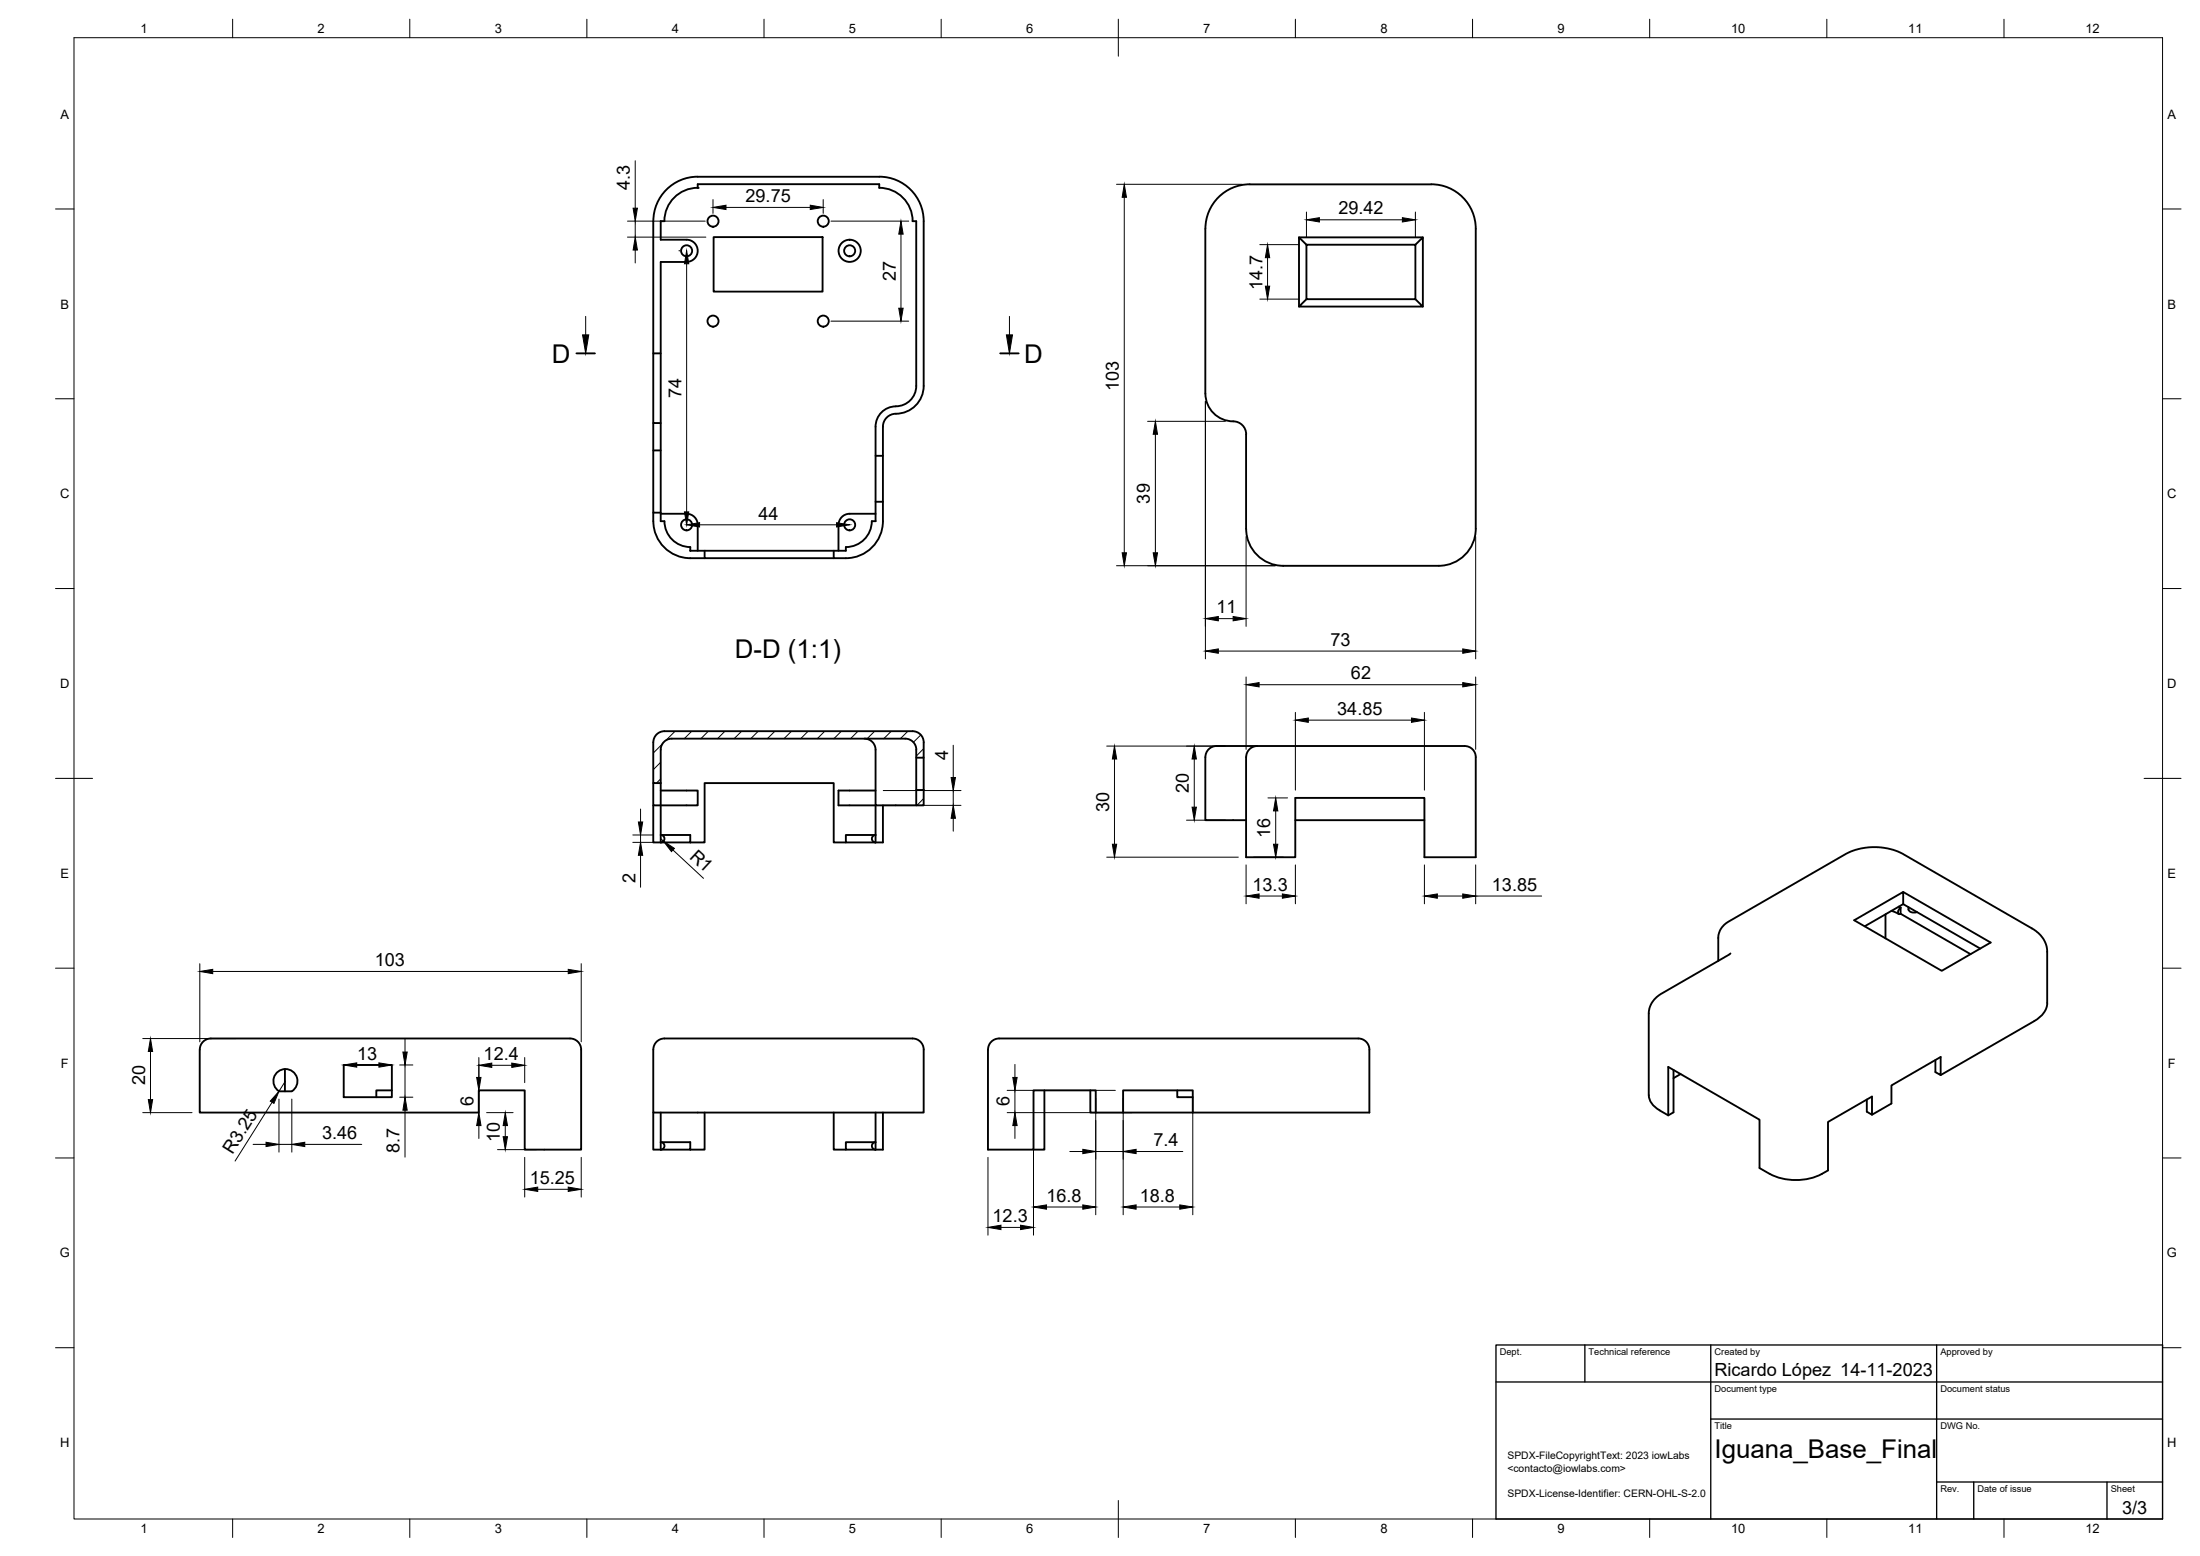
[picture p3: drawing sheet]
<svg xmlns="http://www.w3.org/2000/svg" width="594mm" height="420mm" viewBox="0 0 594 420" stroke-linecap="round" stroke-linejoin="round" font-family="sans-serif">
<!-- layer: Visible -->
<g fill="none" stroke="#000" stroke-width=".51">
<path d="M188.4 50.7v-1h49v1M188.4 50.7a9.3 9.3 0 0 0-9.1 9h-.9v5h7a3 3 0 0 1 3 3 3 3 0 0 1-3 3h-7v70h.9a7.3 7.3 0 0 0 7.1 7v1M237.4 50.7a9 9 0 0 1 9 9M246.4 59.7h1v44.5a5.7 5.7 0 0 1-6.4 5.6 5.5 5.5 0 0 0-4.6 5.4v25.5M192.7 64h29.4v14.7h-29.4zM325.5 61.8v44.5M325.5 61.8a12 12 0 0 1 12-12h49a12 12 0 0 1 12 12v81a10 10 0 0 1-10 10h-42a10 10 0 0 1-10-10M350.8 64.1h33.4M352.8 66.1h29.4v14.7h-29.4zM352.8 66.1l-2-2v18.7M382.2 66.1l2-2v18.7M176.4 95.4v-35.7a12 12 0 0 1 12-12h49a12 12 0 0 1 12 12v44.5a7.7 7.7 0 0 1-8.2 7.6 3.5 3.5 0 0 0-2.8 3.4v20.3a19.1 19.1 0 0 1-.7 8.8 10 10 0 0 1-9.3 6.4"/>
<path d="M178.4 95.4h-2v18.8h2M352.8 80.8l-2 2h33.4l-2-2M176.4 114.2v7.4M325.5 106.3a7.7 7.7 0 0 0 8.2 7.5 3.5 3.5 0 0 1 2.8 3.5M336.5 117.3v25.5M176.4 138.4a11.4 11.4 0 0 0 2.5 9 10 10 0 0 0 7.5 3.3h3.9M178.4 138.7h7a2.99 2.99 0 0 1 3 3v7M178.4 121.6h-2v16.8h2M229.4 138.7h7M229.4 138.7a2.99 2.99 0 0 0-3 3v7M236.4 123.1h2M236.4 135.5h2"/>
<path d="M186.4 148.7h.1M190.3 148.7v2h34.8M225.1 148.7v2h3.3M228.4 147.7v1h-42M236.4 140.7h.1M236.4 140.7h-.9a7.1 7.1 0 0 1-7.1 7M177.5 198.1l1.2-.6 .7-.1h67a2.99 2.99 0 0 1 3 3v4.2h-2a4.5 4.5 0 0 0-1.1-4.5l-1.2-.6h-.7h-63a2.99 2.99 0 0 0-3 2.9v9.1h-2v-11.1a2.99 2.99 0 0 1 1.1-2.3zM233.4 199.5a2.99 2.99 0 0 1 3 2.9v15.1h11M176.4 211.5v6h12v-4h-10M176.4 217.5v10h2M178.4 211.5v16M236.4 213.5h-10v4h10v10"/>
<path d="M238.4 217.5v10h-2M247.4 213.3h2v4.2h-2zM247.4 204.6v8.7M249.4 204.6v8.7M325.5 204.4v17.1h11M339.5 201.4a2.99 2.99 0 0 0-3 3M395.5 201.4h-61.1a31.4 31.4 0 0 0-7.2 .3 3 3 0 0 0-1.7 2.7M395.5 201.4a2.99 2.99 0 0 1 3 3v27.1h-13.9v-16h-34.8v16h-13.3v-27.1M178.4 225.5h8v2h-8a1.01 1.01 0 0 0 1-1 1.01 1.01 0 0 0-1-1zM186.4 227.5h.1M186.4 227.5h3.9v-16h34.8v16h3.3M228.4 225.5h8a1.01 1.01 0 0 0-1 1 1.01 1.01 0 0 0 1 1h-8z"/>
<path d="M349.8 221.5h34.8M464 259.5v-6.2a5.3 5.3 0 0 1 2.8-4.5l32.4-18.6 3.3-1.1 4.2-.4 4.1 .7 3 1.1 35.1 20.3a7.4 7.4 0 0 1 3.9 6.2v13.8a6 6 0 0 1-3.5 4.9l-25.3 14.6M467.3 257.5l-19.4 11.3a6.2 6.2 0 0 0-2.7 4.9v22a5 5 0 0 0 3 4.1M503.5 250.1l10.4-6 20.8 12M509.1 246.9v6.5M510.8 245.9l1.9 .9M512.7 244.8l.5 .3-.5 .5a.73 .73 0 0 0 .3 1.2l.2-.1M513.2 245.1v1.6l18.9 10.9M513.9 240.9l23.6 13.6-13.2 7.6-23.6-13.6 13.2-7.6v3.2M515.3 244.9a1.39 1.39 0 0 0 2 1.5l.4-.1M56.9 280.4a3 3 0 0 0-3 3v17h75.4v-6h12.4v16h15.2v-27a3.5 3.5 0 0 0-4.3-3h-95.7M74.9 289.5a3.2 3.2 0 0 1 4.8 .5 3.2 3.2 0 0 1-.9 4.7h-3.5a3.2 3.2 0 0 1-.4-5.2z"/>
<path d="M76.9 288.7v6M92.8 287.6h13v8.7h-13zM105.8 294.4h-4.2v1.9M177.5 281.1a7.4 7.4 0 0 1 4.5-.7h63.4a3.3 3.3 0 0 1 4 3v17h-73v-17a2.99 2.99 0 0 1 1.1-2.3zM269.8 280.4h95.9a3.3 3.3 0 0 1 4.1 3v17h-47.7M269.8 280.4a2.99 2.99 0 0 0-3 3v27h12.3v-16h16.8v6M282 294.4v16h-2.9M294.4 294.4v6h1.5M317.9 294.4v1.9h4.2M451.9 288.9v11.5l-1.4 .8-2.4-1.4M453.8 290l-1.9 1.1M504.1 296.9v3.3l1.4 .8v-4.9l-11.9 6.9v13a15.7 15.7 0 0 1-15.7 1"/>
<path d="M522.6 286.2v3.3l1.4 .8v-4.9l-13.2 7.7v4.9l-5.3 3M176.4 300.4v10h2M178.4 308.4h8v2h-8a1.01 1.01 0 0 0 1-1 1.01 1.01 0 0 0-1-1zM178.4 300.4v10M186.4 310.4h.1M190.3 300.4v10h-3.9M225.1 300.4v10h3.3M228.4 308.4h8a1.01 1.01 0 0 0-1 1 1.01 1.01 0 0 0 1 1h-8zM236.4 300.4v10M238.4 300.4v10h-2M295.9 300.4h7.4M303.3 300.4h18.8"/>
<path d="M303.3 300.4v-6h18.8v6M450.5 301.2v-13.1l24.6 14.2v13.1l2.8 1.6"/>
<circle cx="192.5" cy="59.7" r="1.49"/>
<circle cx="222.3" cy="59.7" r="1.49"/>
<circle cx="185.4" cy="67.7" r="1.49"/>
<circle cx="229.4" cy="67.7" r="3"/>
<circle cx="229.4" cy="67.7" r="1.49"/>
<circle cx="192.5" cy="86.7" r="1.49"/>
<circle cx="222.3" cy="86.7" r="1.49"/>
<circle cx="185.4" cy="141.7" r="1.49"/>
<circle cx="229.4" cy="141.7" r="1.49"/>
</g>
<circle cx="188.4" cy="50.7" r=".25" fill="#000"/>
<!-- layer: BORDER -->
<g fill="none" stroke="#000" stroke-width=".27">
<path d="M20 10.2h564v400h-564zM62.8 5.2v5M110.7 5.2v5M158.5 5.2v5M206.3 5.2v5M254.1 5.2v5M302 5.2v10M349.8 5.2v5M397.6 5.2v5M445.5 5.2v5M493.3 5.2v5M541.1 5.2v5"/>
<path d="M15 56.4h5M584 56.4h5M15 107.7h5M584 107.7h5M15 158.9h5M584 158.9h5M15 210.2h10M579 210.2h10M15 261.4h5M584 261.4h5M15 312.7h5M584 312.7h5"/>
<path d="M15 363.9h5M584 363.9h5M62.8 410.2v5M110.7 410.2v5M158.5 410.2v5M206.3 410.2v5M254.1 410.2v5M302 405.2v10M349.8 410.2v5M397.6 410.2v5M445.5 410.2v5M493.3 410.2v5"/>
<path d="M541.1 410.2v5"/>
</g>
<!-- layer: TITLEBLOCK -->
<path d="M404 363.2h180v47h-180zM404 373.2h180M428 363.2v10M462 363.2v47M523 363.2v47M462 383.2h122M523 400.2h61M533 400.2v10M569 400.2v10" fill="none" stroke="#000" stroke-width=".36"/>
<!-- layer: FD_Dimensions -->
<g fill="none" stroke="#000" stroke-width=".27">
<path d="M169.4 59.7h21M171.5 43.4v12.8M171.5 59.7v4.3M192.5 53.9v3.7M196 56h22.8M222.3 53.9v3.7M224.4 59.7h21M301.5 49.8h33.9M303.6 53.3v96M352.8 57.3v6.7M356.3 59.4h22.4M382.2 57.3v6.7"/>
<path d="M169.4 64h21.2M171.5 67.5v3.5M183.3 67.7h.1M185.4 71.2v67M243.3 63.2v20M340.2 66.1h10.5M342.3 69.6v7.7M224.4 86.7h21M340.2 80.8h10.5M309.9 113.8h21M312 117.3v32M325.5 108.4v69.5"/>
<path d="M185.4 139.6h.1M188.9 141.7h37M301.5 152.8h42.9M336.5 144.9v24.2M398.5 144.9v33M329 175.8h66M329 167h4M336.5 182.8v19.6M340 184.9h55M349.8 192.4v21M353.3 194.5h27.8M384.6 192.4v21"/>
<path d="M398.5 182.8v19.6M173 218.5v3.5M238.5 217.5h21M238.5 213.5h21M257.4 201.2v8.8M257.4 213.5v4M298.9 201.5h32M300.9 205v23M322.5 205v13M342.4 215.5h5.3M344.5 219v9M170.9 225.5h5.4"/>
<path d="M170.9 227.5h5.4M173 225.5v2M173 230.9v8.7M178.4 226.5l.8 .6M181.7 229.5l8.3 7.7M257.4 221v3.5M298.9 231.5h35.5M320.4 221.5h10.5M336.5 233.6v10.5M338.6 231.5h8M349.8 233.6v10.5M384.6 233.6v10.5"/>
<path d="M398.5 233.6v10.5M340 242h6.3M388.1 242h6.9M398.5 242h17.8M54 260.2v21.1M57.4 262.3h96M157 260.2v21.1M38.5 280.4h25.3M40.6 283.9v13M73.5 297.6l-10 15.9M75.3 296.8v14.3M77.1 291.9l-1.8 2.8"/>
<path d="M78.8 296.8v14.3M96.3 287.6h6M107.9 287.6h3.6M107.9 296.3h3.6M109.4 280.6v3.5M109.4 287.6v8.7M109.4 299.8v12.7M129.3 285.6v6.7M129.3 294.4v6M132.8 287.7h5.4M141.7 285.6v6.7M272 294.4h29.2"/>
<path d="M274.1 287.4v3.5M274.1 294.4v6M279.1 296.5v37M295.9 296.5v31.5M303.3 296.5v31.5M322.1 296.5v31.5M38.5 300.4h13.4M68.3 309h3.5M75.3 309h3.5M82.3 309h15.4M129.3 303.9v3.5M131.4 300.4h7.2"/>
<path d="M134.3 310.4h10.5M136.4 303.9v3M141.7 312.5v10.7M157 312.5v10.7M266.8 312.5v21M272 300.4h33.7M274.1 303.9v3.5M288.9 310.9h3.5M295.9 310.9h7.4M306.8 310.9h12.6M145.2 321.1h8.2M270.3 331.4h5.3"/>
<path d="M282.6 325.9h9.8M306.8 325.9h11.8"/>
</g>
<g fill="#000" stroke="#000" stroke-width=".27">
<path d="M171 56.2h1.1l-.6 3.5zM192.5 56l3.5-.6v1.2zM218.8 55.4l3.5 .6-3.5 .6zM303.6 49.8l.6 3.5h-1.2zM352.8 59.4l3.5-.6v1.1zM378.7 58.8l3.5 .6-3.5 .5zM171.5 64l.6 3.5h-1.1zM185.4 67.7l.6 3.5h-1.2zM243.3 59.7l.6 3.5h-1.2zM342.3 66.1l.6 3.5h-1.2zM341.7 77.3h1.2l-.6 3.5zM242.7 83.2h1.2l-.6 3.5z"/>
<path d="M312 113.8l.6 3.5h-1.2zM184.8 138.2h1.2l-.6 3.5zM185.4 141.7l3.5-.6v1.2zM225.9 141.1l3.5 .6-3.5 .6zM303 149.3h1.2l-.6 3.5zM311.4 149.3h1.2l-.6 3.5zM325.5 175.8l3.5-.6v1.2zM325.5 167l3.5-.5v1.1zM333 166.5l3.5 .5-3.5 .6zM395 175.2l3.5 .6-3.5 .6zM336.5 184.9l3.5-.6v1.2zM349.8 194.5l3.5-.6v1.2z"/>
<path d="M381.1 193.9l3.5 .6-3.5 .6zM395 184.3l3.5 .6-3.5 .6zM256.8 210h1.2l-.6 3.5zM300.9 201.5l.6 3.5h-1.1zM322.5 201.5l.6 3.5h-1.2zM321.9 218h1.2l-.6 3.5zM344.5 215.5l.6 3.5h-1.2zM172.4 222h1.1l-.5 3.5zM173 227.5l.5 3.4h-1.1zM179.2 227.1l2.9 2-.8 .9zM257.4 217.5l.6 3.5h-1.2zM300.4 228h1.1l-.6 3.5z"/>
<path d="M343.9 228h1.2l-.6 3.5zM336.5 242l3.5-.6v1.1zM346.3 241.4l3.5 .6-3.5 .5zM384.6 242l3.5-.6v1.1zM395 241.4l3.5 .6-3.5 .5zM54 262.3l3.4-.6v1.2zM153.4 261.7l3.6 .6-3.6 .6zM40.6 280.4l.6 3.5h-1.2zM40 296.9h1.2l-.6 3.5zM75.3 294.7l-1.3 3.2-1-.6zM92.8 287.6l3.5-.6v1.2zM102.3 287l3.5 .6-3.5 .6z"/>
<path d="M108.8 284.1h1.2l-.6 3.5zM109.4 296.3l.6 3.5h-1.2zM128.7 290.9h1.2l-.6 3.5zM129.3 287.7l3.5-.6v1.1zM138.2 287.1l3.5 .6-3.5 .5zM273.5 290.9h1.2l-.6 3.5zM71.8 308.4l3.5 .6-3.5 .6zM78.8 309l3.5-.6v1.2zM129.3 300.4l.6 3.5h-1.2zM135.9 306.9h1.1l-.6 3.5zM136.4 300.4l.6 3.5h-1.1zM274.1 300.4l.6 3.5h-1.2z"/>
<path d="M292.4 310.3l3.5 .6-3.5 .6zM303.3 310.9l3.5-.6v1.2zM141.7 321.1l3.5-.6v1.2zM153.4 320.5l3.6 .6-3.6 .6zM266.8 331.4l3.5-.6v1.2zM275.6 330.8l3.5 .6-3.5 .6zM279.1 325.9l3.5-.5v1.1zM292.4 325.4l3.5 .5-3.5 .6zM303.3 325.9l3.5-.5v1.1zM318.6 325.4l3.5 .5-3.5 .6z"/>
</g>
<!-- layer: Hatching -->
<g fill="none" stroke="#000" stroke-width=".27">
<path d="M182.3 197.5l-2.5 2.4M186.8 197.5l-2 2M191.3 197.5l-2 2M195.7 197.5l-1.9 2M200.3 197.5l-2.1 2M204.7 197.5l-2 2M209.2 197.5l-2 2M213.7 197.5l-2 2M218.2 197.5l-2 2M222.7 197.5l-2 2M227.2 197.5l-2 2M231.7 197.5l-2 2"/>
<path d="M236.2 197.5l-2 2M240.7 197.5l-2 2M245.2 197.5l-2.1 2M248.6 198.5l-2 1.9M178.4 205.8l-2 2M178.4 210.3l-1.1 1.2M178.9 200.9l-2.5 2.4M249.4 202.2l-2 2M249.4 215.6l-1.8 1.9"/>
</g>
<!-- layer: Section Lines -->
<path d="M155.7 95.4h5M270.1 95.4h5" fill="none" stroke="#000" stroke-width=".51"/>
<path d="M158.2 85.4v5M272.6 85.4v5" fill="none" stroke="#000" stroke-width=".27"/>
<path d="M157.3 90.4h1.7l-.8 5zM271.8 90.4h1.6l-.8 5z" fill="#000" stroke="#000" stroke-width=".27"/>
<g font-size="7">
<text x="149" y="97.9">D</text>
<text x="276.5" y="97.9">D</text>
<text x="198.4" y="177.7">D-D (1:1)</text>
<text x="463" y="393.7">Iguana_Base_Final</text>
</g>
<g font-size="4.9">
<text x="170.1" y="51.4" transform="rotate(-90 170.1 51.4)">4.3</text>
<text x="201.3" y="54.5">29.75</text>
<text x="361.4" y="57.9">29.42</text>
<text x="241.9" y="75.9" transform="rotate(-90 241.9 75.9)">27</text>
<text x="340.9" y="78.3" transform="rotate(-90 340.9 78.3)">14.7</text>
<text x="184" y="107.4" transform="rotate(-90 184 107.4)">74</text>
<text x="302.1" y="105.5" transform="rotate(-90 302.1 105.5)">103</text>
<text x="310.5" y="136" transform="rotate(-90 310.5 136)">39</text>
<text x="204.8" y="140.3">44</text>
<text x="328.5" y="165.7">11</text>
<text x="359.3" y="174.3">73</text>
<text x="364.8" y="183.4">62</text>
<text x="361.1" y="193">34.85</text>
<text x="256" y="205.1" transform="rotate(-90 256 205.1)">4</text>
<text x="321" y="214.1" transform="rotate(-90 321 214.1)">20</text>
<text x="299.5" y="219.2" transform="rotate(-90 299.5 219.2)">30</text>
<text x="343" y="226.3" transform="rotate(-90 343 226.3)">16</text>
<text x="186" y="231.6" transform="rotate(43 186 231.6)">R1</text>
<text x="171.6" y="238.3" transform="rotate(-90 171.6 238.3)">2</text>
<text x="338.2" y="240.5">13.3</text>
<text x="402.9" y="240.5">13.85</text>
<text x="101.2" y="260.9">103</text>
<text x="96.5" y="286.1">13</text>
<text x="130.6" y="286.3">12.4</text>
<text x="39.2" y="293.1" transform="rotate(-90 39.2 293.1)">20</text>
<text x="127.8" y="298.8" transform="rotate(-90 127.8 298.8)">6</text>
<text x="272.6" y="298.8" transform="rotate(-90 272.6 298.8)">6</text>
<text x="62.8" y="311.9" transform="rotate(-58 62.8 311.9)">R3.25</text>
<text x="87" y="307.6">3.46</text>
<text x="107.9" y="311.3" transform="rotate(-90 107.9 311.3)">8.7</text>
<text x="135" y="308.3" transform="rotate(-90 135 308.3)">10</text>
<text x="311.4" y="309.5">7.4</text>
<text x="143" y="319.7">15.25</text>
<text x="268" y="330">12.3</text>
<text x="282.6" y="324.5">16.8</text>
<text x="307.8" y="324.5">18.8</text>
<text x="463" y="371.7">Ricardo López 14-11-2023</text>
<text x="573.1" y="408.8">3/3</text>
</g>
<g font-size="3.5">
<text x="37.9" y="8.9">1</text>
<text x="85.8" y="8.9">2</text>
<text x="133.6" y="8.9">3</text>
<text x="181.4" y="8.9">4</text>
<text x="229.3" y="8.9">5</text>
<text x="277.1" y="8.9">6</text>
<text x="324.9" y="8.9">7</text>
<text x="372.7" y="8.9">8</text>
<text x="420.6" y="8.9">9</text>
<text x="467.4" y="8.9">10</text>
<text x="515.3" y="8.9">11</text>
<text x="563.1" y="8.9">12</text>
<text x="16.3" y="32">A</text>
<text x="585.3" y="32">A</text>
<text x="16.3" y="83.3">B</text>
<text x="585.3" y="83.3">B</text>
<text x="16.2" y="134.6">C</text>
<text x="585.2" y="134.6">C</text>
<text x="16.2" y="185.8">D</text>
<text x="585.2" y="185.8">D</text>
<text x="16.3" y="237">E</text>
<text x="585.3" y="237">E</text>
<text x="16.4" y="288.3">F</text>
<text x="585.4" y="288.3">F</text>
<text x="16.1" y="339.6">G</text>
<text x="585.1" y="339.6">G</text>
<text x="16.2" y="390.8">H</text>
<text x="585.2" y="390.8">H</text>
<text x="37.9" y="413.9">1</text>
<text x="85.8" y="413.9">2</text>
<text x="133.6" y="413.9">3</text>
<text x="181.4" y="413.9">4</text>
<text x="229.3" y="413.9">5</text>
<text x="277.1" y="413.9">6</text>
<text x="324.9" y="413.9">7</text>
<text x="372.7" y="413.9">8</text>
<text x="420.6" y="413.9">9</text>
<text x="467.4" y="413.9">10</text>
<text x="515.3" y="413.9">11</text>
<text x="563.1" y="413.9">12</text>
</g>
<g font-size="2.8">
<text x="407.1" y="394.1">SPDX-FileCopyrightText: 2023 iowLabs</text>
<text x="407.1" y="397.4">&lt;contacto@iowlabs.com&gt;</text>
<text x="407.1" y="404.1">SPDX-License-Identifier: CERN-OHL-S-2.0</text>
</g>
<g font-size="2.5">
<text x="405" y="366">Dept.</text>
<text x="429" y="366">Technical reference</text>
<text x="463" y="366">Created by</text>
<text x="524" y="366">Approved by</text>
<text x="463" y="376">Document type</text>
<text x="524" y="376">Document status</text>
<text x="463" y="386">Title</text>
<text x="524" y="386">DWG No.</text>
<text x="524" y="403">Rev.</text>
<text x="534" y="403">Date of issue</text>
<text x="570" y="403">Sheet</text>
</g>
</svg>
